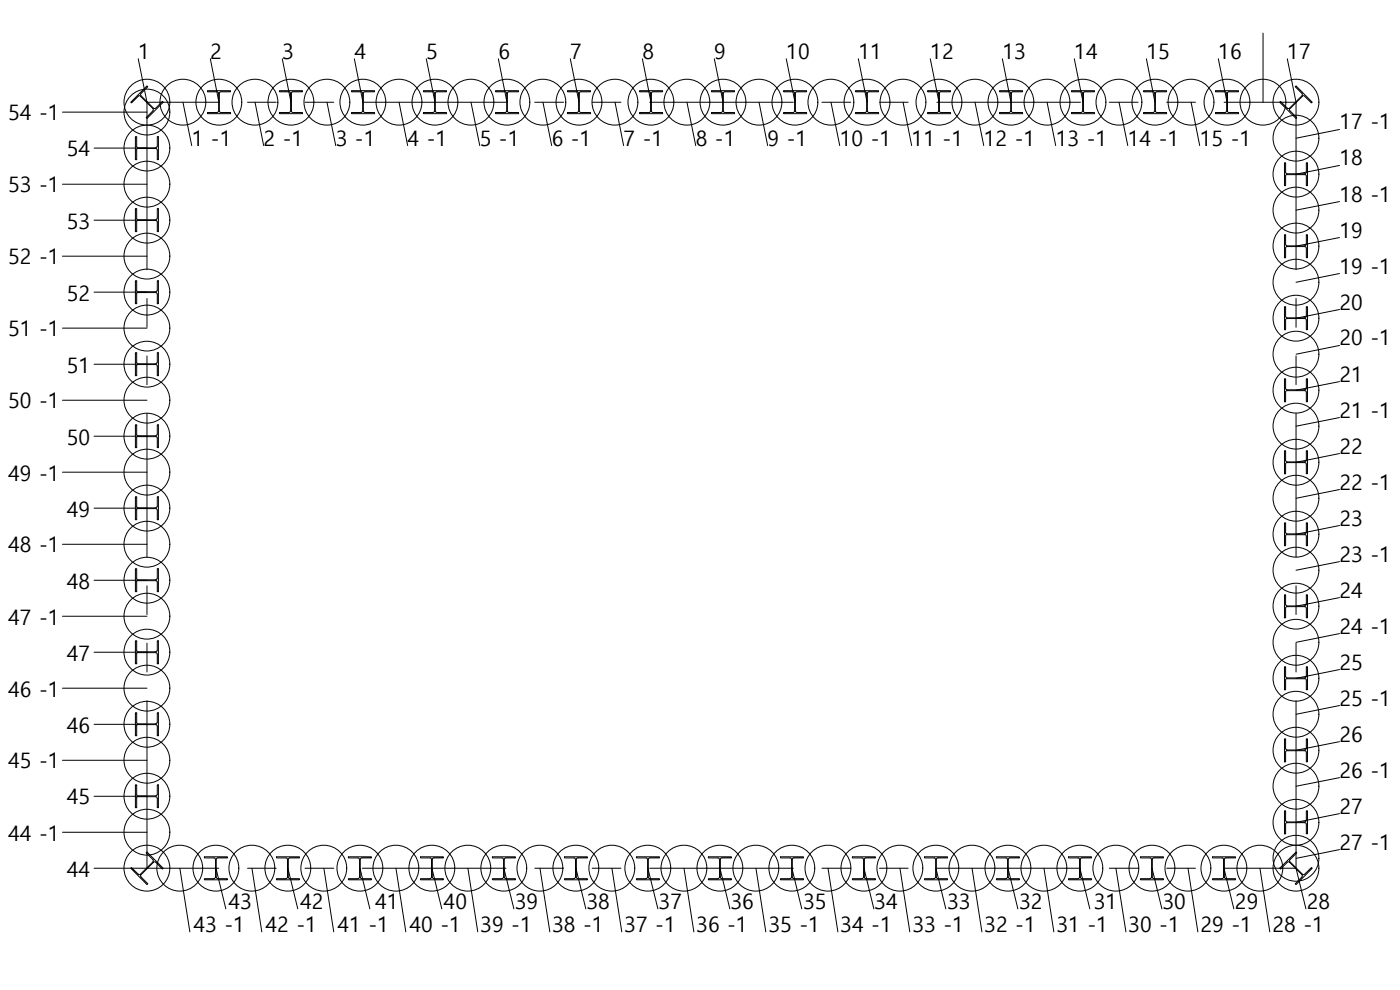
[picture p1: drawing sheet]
<svg xmlns="http://www.w3.org/2000/svg" width="420mm" height="297mm" viewBox="0 0 420 297" stroke-linecap="round" stroke-linejoin="round" font-family="sans-serif">
<!-- layer: _SCW -->
<g fill="none" stroke="#000" stroke-width=".3">
<path d="M41.5 17.6l2.6 13.1M63.1 17.6l2.6 13.1M84.7 17.6l2.6 13.1M106.3 17.6l2.6 13.1M127.9 17.6l2.7 13.1M149.6 17.6l2.5 13.1M171.2 17.6l2.6 13.1M192.8 17.6l2.6 13.1M214.4 17.6l2.6 13.1M236 17.6l2.6 13.1M257.6 17.6l2.6 13.1M279.2 17.6l2.6 13.1"/>
<path d="M300.8 17.6l2.6 13.1M322.4 17.6l2.6 13.1M344 17.6l2.6 13.1M365.6 17.6l2.7 13.1M379.1 9.9v20.8M386.3 17.6l2.7 13.1M18.8 33.6h25.3M54.9 30.7l2.6 13M76.5 30.7l2.6 13M98.1 30.7l2.7 13M119.8 30.7l2.5 13M141.4 30.7l2.6 13"/>
<path d="M162.9 30.7l2.7 13M184.6 30.7l2.6 13M206.2 30.7l2.6 13M227.8 30.7l2.6 13M249.4 30.7l2.6 13M271 30.7l2.6 13M292.6 30.7l2.6 13M314.2 30.7l2.6 13M335.8 30.7l2.7 13M357.5 30.7l2.5 13M402 38.8l-13 2.7M18.8 55.3h25.3"/>
<path d="M28.2 44.4h15.9M402 49.6l-13 2.7M18.8 76.9h25.3M28.2 66.1h15.9M402 60.5l-13 2.6M402 71.3l-13 2.6M18.8 98.5h25.3M28.2 87.7h15.9M402 82.1l-13 2.6M402 92.9l-13 2.6M28.2 109.3h15.9M402 103.7l-13 2.6"/>
<path d="M402 114.5l-13 2.6M18.8 120.1h25.3M28.2 130.9h15.9M402 125.3l-13 2.6M402 136.1l-13 2.6M18.8 141.7h25.3M28.2 152.5h15.9M402 146.9l-13 2.6M402 157.7l-13 2.6M18.8 163.3h25.3M28.2 174.1h15.9M402 168.5l-13 2.6"/>
<path d="M402 179.3l-13 2.6M18.8 184.9h25.3M28.2 195.7h15.9M402 190.1l-13 2.6M18.8 206.5h25.3M28.2 217.3h15.9M402 200.9l-13 2.6M402 211.7l-13 2.6M18.8 228.1h25.3M28.2 238.9h15.9M402 222.5l-13 2.6M402 233.3l-13 2.6"/>
<path d="M18.8 249.7h25.3M402 244.1l-13 2.6M402 254.9l-13 2.6M28.2 260.5h15.9M54 260.5l3 19.1M64.8 260.5l3 12.2M75.6 260.5l3 19.1M86.4 260.5l3 12.2M97.2 260.5l3 19.1M108 260.5l3 12.2M118.8 260.5l3 19.1M129.6 260.5l3 12.2"/>
<path d="M140.4 260.5l3 19.1M151.2 260.5l3 12.2M162.1 260.5l2.9 19.1M172.8 260.5l3 12.2M183.6 260.5l3 19.1M194.4 260.5l3 12.2M205.3 260.5l2.9 19.1M216.1 260.5l2.9 12.2M226.9 260.5l2.9 19.1M237.7 260.5l2.9 12.2M248.5 260.5l3 19.1M259.3 260.5l3 12.2"/>
<path d="M270.1 260.5l3 19.1M280.9 260.5l2.9 12.2M291.7 260.5l3 19.1M302.5 260.5l3 12.2M313.3 260.5l3 19.1M324.1 260.5l3 12.2M334.9 260.5l3 19.1M345.7 260.5l3 12.2M356.5 260.5l3 19.1M367.3 260.5l3 12.2M378.1 260.5l3 19.1M389 260.5l2.9 12.2"/>
<circle cx="44.1" cy="33.6" r="6.9"/>
<circle cx="44.1" cy="30.7" r="6.9"/>
<circle cx="54.9" cy="30.7" r="6.9"/>
<circle cx="65.7" cy="30.7" r="6.9"/>
<circle cx="76.5" cy="30.7" r="6.9"/>
<circle cx="87.3" cy="30.7" r="6.9"/>
<circle cx="98.1" cy="30.7" r="6.9"/>
<circle cx="108.9" cy="30.7" r="6.9"/>
<circle cx="119.7" cy="30.7" r="6.9"/>
<circle cx="130.5" cy="30.7" r="6.9"/>
<circle cx="141.3" cy="30.7" r="6.9"/>
<circle cx="152.1" cy="30.7" r="6.9"/>
<circle cx="162.9" cy="30.7" r="6.9"/>
<circle cx="173.8" cy="30.7" r="6.9"/>
<circle cx="184.6" cy="30.7" r="6.9"/>
<circle cx="195.3" cy="30.7" r="6.9"/>
<circle cx="206.1" cy="30.7" r="6.9"/>
<circle cx="217" cy="30.7" r="6.9"/>
<circle cx="227.8" cy="30.7" r="6.9"/>
<circle cx="238.6" cy="30.7" r="6.9"/>
<circle cx="249.4" cy="30.7" r="6.9"/>
<circle cx="260.2" cy="30.7" r="6.9"/>
<circle cx="271" cy="30.7" r="6.9"/>
<circle cx="281.8" cy="30.7" r="6.9"/>
<circle cx="292.6" cy="30.7" r="6.9"/>
<circle cx="303.4" cy="30.7" r="6.9"/>
<circle cx="314.2" cy="30.7" r="6.9"/>
<circle cx="325" cy="30.7" r="6.9"/>
<circle cx="335.8" cy="30.7" r="6.9"/>
<circle cx="346.6" cy="30.7" r="6.9"/>
<circle cx="357.4" cy="30.7" r="6.9"/>
<circle cx="368.2" cy="30.7" r="6.9"/>
<circle cx="379" cy="30.7" r="6.9"/>
<circle cx="388.9" cy="30.7" r="6.9"/>
<circle cx="44.1" cy="55.3" r="6.9"/>
<circle cx="44.1" cy="44.4" r="6.9"/>
<circle cx="388.9" cy="41.5" r="6.9"/>
<circle cx="388.9" cy="52.2" r="6.9"/>
<circle cx="44.1" cy="76.8" r="6.9"/>
<circle cx="44.1" cy="66" r="6.9"/>
<circle cx="388.9" cy="73.8" r="6.9"/>
<circle cx="388.9" cy="63" r="6.9"/>
<circle cx="44.1" cy="98.4" r="6.9"/>
<circle cx="44.1" cy="87.6" r="6.9"/>
<circle cx="388.9" cy="95.5" r="6.9"/>
<circle cx="388.9" cy="84.7" r="6.9"/>
<circle cx="44.1" cy="109.3" r="6.9"/>
<circle cx="388.9" cy="106.3" r="6.9"/>
<circle cx="388.9" cy="117.1" r="6.9"/>
<circle cx="44.1" cy="120.1" r="6.9"/>
<circle cx="44.1" cy="130.9" r="6.9"/>
<circle cx="388.9" cy="138.7" r="6.9"/>
<circle cx="388.9" cy="127.9" r="6.9"/>
<circle cx="44.1" cy="141.7" r="6.9"/>
<circle cx="44.1" cy="152.4" r="6.9"/>
<circle cx="388.9" cy="149.5" r="6.9"/>
<circle cx="44.1" cy="163.3" r="6.9"/>
<circle cx="44.1" cy="174.1" r="6.9"/>
<circle cx="388.9" cy="171.1" r="6.9"/>
<circle cx="388.9" cy="160.3" r="6.9"/>
<circle cx="44.1" cy="195.7" r="6.9"/>
<circle cx="44.1" cy="184.9" r="6.9"/>
<circle cx="388.9" cy="181.9" r="6.9"/>
<circle cx="388.9" cy="192.7" r="6.9"/>
<circle cx="44.1" cy="206.5" r="6.9"/>
<circle cx="44.1" cy="217.3" r="6.9"/>
<circle cx="388.9" cy="203.5" r="6.9"/>
<circle cx="388.9" cy="214.3" r="6.9"/>
<circle cx="44.1" cy="228.1" r="6.9"/>
<circle cx="44.1" cy="238.9" r="6.9"/>
<circle cx="388.9" cy="225.1" r="6.9"/>
<circle cx="388.9" cy="235.9" r="6.9"/>
<circle cx="44.1" cy="249.7" r="6.9"/>
<circle cx="388.9" cy="257.5" r="6.9"/>
<circle cx="388.9" cy="246.7" r="6.9"/>
<circle cx="44.1" cy="260.5" r="6.9"/>
<circle cx="54" cy="260.5" r="6.9"/>
<circle cx="64.8" cy="260.5" r="6.9"/>
<circle cx="75.6" cy="260.5" r="6.9"/>
<circle cx="86.4" cy="260.5" r="6.9"/>
<circle cx="97.2" cy="260.5" r="6.9"/>
<circle cx="108" cy="260.5" r="6.9"/>
<circle cx="118.8" cy="260.5" r="6.9"/>
<circle cx="129.6" cy="260.5" r="6.9"/>
<circle cx="140.4" cy="260.5" r="6.9"/>
<circle cx="151.2" cy="260.5" r="6.9"/>
<circle cx="162" cy="260.5" r="6.9"/>
<circle cx="172.8" cy="260.5" r="6.9"/>
<circle cx="183.6" cy="260.5" r="6.9"/>
<circle cx="194.4" cy="260.5" r="6.9"/>
<circle cx="205.3" cy="260.5" r="6.9"/>
<circle cx="216" cy="260.5" r="6.9"/>
<circle cx="226.8" cy="260.5" r="6.9"/>
<circle cx="237.6" cy="260.5" r="6.9"/>
<circle cx="248.5" cy="260.5" r="6.9"/>
<circle cx="259.3" cy="260.5" r="6.9"/>
<circle cx="270.1" cy="260.5" r="6.9"/>
<circle cx="280.9" cy="260.5" r="6.9"/>
<circle cx="291.7" cy="260.5" r="6.9"/>
<circle cx="302.5" cy="260.5" r="6.9"/>
<circle cx="313.3" cy="260.5" r="6.9"/>
<circle cx="324.1" cy="260.5" r="6.9"/>
<circle cx="334.9" cy="260.5" r="6.9"/>
<circle cx="345.7" cy="260.5" r="6.9"/>
<circle cx="356.5" cy="260.5" r="6.9"/>
<circle cx="367.3" cy="260.5" r="6.9"/>
<circle cx="378.1" cy="260.5" r="6.9"/>
<circle cx="388.9" cy="260.5" r="6.9"/>
</g>
<g fill="none" stroke="#000" stroke-width=".3">
<path d="M41.5 28.8h.6M41.5 28.9l-2 2-.3-.2 4.9-4.9 .3 .2-2.1 2.1v.6l4 3.9 .4-.1 2-2.1 .3 .3-4.9 4.8-.2-.2 2-2.1M42.1 28.9l3.8 3.7v.6M65.6 27.9l-.4-.4h-2.9v-.3h6.9v.3h-3l-.4 .4M65.6 28v5.3M65.8 28l.1 5.5 .4 .3h2.9v.3h-6.9v-.3h2.9l.4-.5M86.8 27.5l.4 .4M86.8 33.8h-2.9v.3h6.9v-.3h-3M86.8 27.5h-2.9v-.3h6.9v.3h-3M87.2 28v5.3l-.4 .4M87.4 33.3l.4 .4M87.5 28v5.3"/>
<path d="M87.8 27.5l-.4 .4M108.8 27.9l-.4-.4h-2.9v-.3h6.9v.3h-2.9l-.4 .4M108.8 28v5.3M109.1 28v5.5l.4 .3h2.9v.3h-6.9v-.3h2.9l.4-.5M130 27.5l.4 .4M130 27.5h-2.9v-.3h6.9v.3h-3l-.4 .4M130.4 28v5.3l-.4 .4M130.6 28l.1 5.5 .4 .3h2.9v.3h-6.9v-.3h2.9M152 27.9l-.4-.4h-2.9v-.3h6.9v.3h-2.9l-.4 .4M152.1 28v5.3M152.3 28v5.5l.4 .3h2.9v.3h-6.9v-.3h2.9l.4-.5M173.6 27.9l-.4-.4h-2.9v-.3h6.9v.3h-2.9l-.4 .4"/>
<path d="M173.7 28l-.1 5.5-.4 .3h-2.9v.3h6.9v-.3h-2.9l-.4-.3v-5.5M195.2 27.9l-.3-.4h-3v-.3h6.9v.3h-2.9l-.4 .4M195.2 28v5.5l-.3 .3h-3v.3h6.9v-.3h-2.9l-.3-.3-.1-5.5M216.8 27.9l-.3-.4h-3v-.3h6.9v.3h-2.9l-.4 .4M216.9 28v5.3M217.1 28v5.5l.4 .3h2.9v.3h-6.9v-.3h3l.3-.5M238.5 27.9l-.4-.4h-2.9v-.3h6.9v.3h-3l-.4 .4M238.5 28l-.1 5.5-.3 .3h-2.9v.3h6.9v-.3h-3l-.3-.3-.1-5.5M260.1 27.9l-.4-.4h-2.9v-.3h6.9v.3h-3l-.4 .4M260.1 28v5.3M260.3 28l.1 5.5 .3 .3h3v.3h-6.9v-.3h2.9l.4-.5M281.7 27.9l-.4-.4h-2.9v-.3h6.8v.3h-2.9l-.4 .4"/>
<path d="M281.7 28l-.1 5.5-.3 .3h-2.9v.3h6.8v-.3h-2.9l-.4-.5M281.9 28v5.3M303.3 27.9l-.4-.4h-2.9v-.3h6.9v.3h-3l-.4 .4M303.3 28v5.3M303.5 28l.1 5.5 .4 .3h2.9v.3h-6.9v-.3h2.9l.4-.5M324.9 27.9l-.4-.4h-2.9v-.3h6.9v.3h-3l-.4 .4M324.9 28l-.1 5.5-.3 .3h-2.9v.3h6.9v-.3h-3l-.4-.5M325.2 28v5.3M346.5 27.9l-.4-.4h-2.9v-.3h6.9v.3h-2.9l-.4 .4M346.5 28v5.3M346.8 28v5.5l.4 .3h2.9v.3h-6.9v-.3h2.9l.4-.5M368.1 33.3l-.4 .5h-2.9v.3h6.9v-.3h-2.9l-.5-.5"/>
<path d="M368.1 27.9l-.4-.4h-2.9v-.3h6.9v.3h-3l-.4 .4M368.1 28v5.3M368.4 28v5.3M386.9 32.5h-.5l-2.1-2.1-.3 .3 5 4.8 .2-.2-2.1-2.1M387.1 32.6v.6M390.9 28.8h.6M390.9 28.9l-3.8 3.7M391.5 28.9l2.1 2 .2-.2-4.8-4.9-.3 .2 2.1 2.1 .1 .4-3.9 4M41 45l.4-.4h5.4l.4 .4M41 43.9l.4 .5 5.6-.1 .2-.4v-2.9h.3v6.9h-.3v-2.9M41 43.9v-2.9h-.4v6.9h.4v-2.9M386.2 52.1l-.4-.4v-2.9h-.3v6.9h.3v-2.9l.2-.4h5.6"/>
<path d="M386.2 52.1h5.4M391.6 52.1l.4-.4v-2.9h.4v6.9h-.4v-2.9l-.4-.4M41 65.5l.4 .4M41 65.5v-2.9h-.4v6.9h.4v-2.9M41.4 65.9h5.4M46.8 65.9l.4-.4v-2.9h.3v6.9h-.3v-2.9l-.2-.4h-5.6l-.4 .4M385.8 73.3l.4 .4 5.4 .1M385.8 73.3v-2.9h-.3v6.9h.3v-2.9M391.6 74l.4 .4M391.6 74h-5.4l-.4 .4M392 73.3l-.4 .4M392 73.3v-2.9h.4v6.9h-.4v-2.9"/>
<path d="M41 88.2l.4-.4h5.4l.4 .4M41 87.2v-3h-.4v6.9h.4v-2.9M47.2 87.1l-.4 .4h-5.4l-.4-.4M47.2 87.2v-3h.3v6.9h-.3v-2.9M386.2 95.3l-.4-.4v-2.9h-.3v6.9h.3v-2.9l.2-.4h5.6M386.2 95.4h5.4M391.6 95.3l.4-.4v-2.9h.4v6.9h-.4v-2.9l-.4-.4M41 108.7l.4 .4M41 108.7v-2.9h-.4v6.9h.4v-2.9M41.4 109.2h5.4M46.8 109.1l.4-.4v-2.9h.3v6.9h-.3v-2.9l-.2-.4h-5.6l-.4 .4M385.8 116.6l.4 .4h5.4"/>
<path d="M385.8 116.6v-2.9h-.3v6.9h.3v-3l.2-.3 5.6-.1M392 116.6l-.4 .4M392 116.6v-2.9h.4v6.9h-.4v-3l-.4-.4M41 130.3l.4 .4M41 130.3v-2.8h-.4v6.8h.4v-2.9M41.4 130.8h5.4M46.8 130.7l.4-.4v-2.8h.3v6.8h-.3v-2.9l-.2-.4h-5.8l-.2 .4M391.6 138.8l.4 .4M391.6 138.5l.4-.3v-3h.4v6.9h-.4v-2.9M391.6 138.6l-5.6-.1-.2-.3v-3h-.3v6.9h.3v-2.9M391.6 138.8h-5.4l-.4 .4M41 153l.4-.4h5.4l.4 .4"/>
<path d="M41 151.9l.4 .4M41 152v-3h-.4v6.9h.4v-2.9M41.4 152.4h5.4M46.8 152.3l.4-.3v-3h.3v6.9h-.3v-2.9M41 173.5l.4 .4M41 173.6v-3h-.4v6.9h.4v-2.9M41.4 174h5.4M46.8 173.9l.4-.3v-3h.3v6.9h-.3v-2.9l-.2-.4h-5.8l-.2 .4M391.6 160.2l.4-.4v-2.9h.4v6.8h-.4v-2.9l-.4-.4M391.6 160.2l-5.6-.1-.2-.3v-2.9h-.3v6.8h.3v-2.9l.2-.4h5.6M41 195.2l.4 .4 5.6-.1 .2-.3v-2.9h.3v6.9h-.3v-3M41 195.2v-2.9h-.4v6.9h.4v-3"/>
<path d="M47.2 196.2l-.4-.4h-5.4l-.4 .4M385.8 181.4l.4 .4h5.4M385.8 181.4v-2.9h-.3v6.9h.3v-3M391.6 182l.4 .4M391.6 182h-5.4l-.4 .4M392 181.4l-.4 .4M392 181.4v-2.9h.4v6.9h-.4v-3M41 216.8l.4 .4M41 216.8v-2.9h-.4v6.9h.4v-3M41.4 217.2h5.4M46.8 217.2l.4-.4v-2.9h.3v6.9h-.3v-3l-.2-.3-5.6-.1-.4 .4M386.2 203.4l-.4-.4v-2.9h-.3v6.9h.3v-3l.2-.3h5.6"/>
<path d="M386.2 203.4h5.4M391.6 203.4l.4-.4v-2.9h.4v6.9h-.4v-3l-.4-.4M41 239.4l.4-.4h5.4l.4 .4M41 238.4v-2.9h-.4v6.8h.4v-2.8M47.2 238.4l-.4 .4h-5.4l-.4-.4M47.2 238.4v-2.9h.3v6.8h-.3v-2.8M385.8 224.6l.4 .4h5.4M385.8 224.6v-2.9h-.3v6.9h.3v-2.9M391.6 225.2l.4 .4M391.6 225.2h-5.4l-.4 .4M392 224.6l-.4 .4M392 224.6v-2.9h.4v6.9h-.4v-2.9"/>
<path d="M64.2 257.4l.4 .4M64.3 257.4h-3v-.3h6.9v.3h-2.9M64.7 257.8l-.1 5.4-.4 .4M64.9 257.8v5.4l.4 .4M65.3 257.4l-.4 .4M86.3 257.8v5.4l-.4 .4M86.3 257.8l-.4-.4h-2.9v-.3h6.9v.3h-2.9l-.5 .4M86.5 257.8v5.4l.4 .4M107.5 257.4l.4 .4M107.5 257.4h-2.9v-.3h6.9v.3h-3M107.9 257.8v5.4l-.4 .4M108.1 257.8v5.4l.4 .4"/>
<path d="M108.5 257.4l-.4 .4M129.5 257.8l-.4-.4h-2.9v-.3h6.9v.3h-2.9l-.4 .4M129.5 257.8v5.4l-.4 .4M129.8 257.8v5.4l.4 .4M150.7 257.4l.4 .4M150.7 257.4h-2.9v-.3h6.9v.3h-2.9M151.1 257.8v5.4l-.4 .4M151.3 257.8v5.4l.4 .4M151.7 257.4l-.4 .4M172.7 257.8v5.4l-.4 .4M173 257.8l-.1 5.4 .4 .4M173.3 257.4l-.4 .4"/>
<path d="M173.4 257.4h2.9v-.3h-6.9v.3h2.9l.4 .4M193.9 257.4l.4 .4M193.9 257.4h-2.9v-.3h6.9v.3h-2.9l-.4 .4M194.4 257.8l-.1 5.4-.4 .4M194.6 257.8v5.4l.4 .4M215.5 257.4l.4 .4M215.5 257.4h-2.9v-.3h6.9v.3h-2.9M215.9 257.8v5.4l-.4 .4M216.2 257.8v5.4M216.6 257.4l-.4 .4M237.5 257.8l-.3-.4h-3v-.3h6.9v.3h-2.9l-.4 .4M237.6 257.8l-.1 5.4-.4 .4"/>
<path d="M237.8 257.8v5.4l.4 .4M258.7 257.4l.4 .4M258.7 257.4h-2.9v-.3h6.9v.3h-2.9M259.2 257.8l-.1 5.4-.4 .4M259.4 257.8v5.4M259.8 257.4l-.4 .4M280.8 257.8l-.4-.4h-2.9v-.3h6.9v.3h-3l-.4 .4M280.8 257.8v5.4M281 257.8v5.4l.4 .4M301.9 257.4l.4 .4M302 257.4h-3v-.3h6.9v.3h-2.9M302.4 257.8l-.1 5.4-.4 .4"/>
<path d="M302.6 257.8v5.4l.4 .4M303 257.4l-.4 .4M324 257.8l-.4-.4h-2.9v-.3h6.9v.3h-2.9l-.5 .4M324 257.8v5.4l-.4 .4M324.2 257.8v5.4l.4 .4M345.2 257.4l.4 .4M345.2 257.4h-2.9v-.3h6.9v.3h-3l-.4 .4M345.6 257.8v5.4l-.4 .4M345.8 257.8v5.4l.4 .4M367.2 257.8v5.4l-.4 .4M367.2 257.8l-.4-.4h-2.9v-.3h6.9v.3h-2.9l-.4 .4M367.5 257.8v5.4l.4 .4"/>
<path d="M386.2 246.6l-.4-.4v-2.9h-.3v6.9h.3v-2.9l.2-.4 5.6-.1M386.2 246.6h5.4M387 258.7l3.8 3.8M387.1 258v.5M387.1 258l2.1-2.1-.2-.3-5 4.9 .3 .3 2.1-2.1h.5M387.1 258.6l4 3.8 .4-.1 2.1-2 .2 .2-4.8 4.9-.3-.2 2.1-2.1M391.6 246.6l.4-.4v-2.9h.4v6.9h-.4v-3l-.4-.4M41.5 262.3h.6l3.9-4-.1-.3-2-2.1 .2-.3 4.9 4.9-.3 .3-2-2.1-.4-.1-4 3.9M41.5 262.3l-2-2-.3 .2 4.9 4.9 .3-.2-2.1-2.1M42.3 262.5v.6M64.3 263.6h-3v.4h6.9v-.4h-2.9M85.9 263.6h-2.9v.4h6.9v-.4h-2.9"/>
<path d="M107.5 263.6h-2.9v.4h6.9v-.4h-3M129.1 263.6h-2.9v.4h6.9v-.4h-2.9M150.7 263.6h-2.9v.4h6.9v-.4h-2.9M172.3 263.6h-2.9v.4h6.9v-.4h-2.9M193.9 263.6h-2.9v.4h6.9v-.4h-2.9M215.5 263.6h-2.9v.4h6.9v-.4h-2.9M216.2 263.2l.4 .4M237.2 263.6h-3v.4h6.9v-.4h-2.9M258.7 263.6h-2.9v.4h6.9v-.4h-2.9M259.4 263.2l.4 .4M280.4 263.6h-2.9v.4h6.9v-.4h-3M280.8 263.2l-.4 .4"/>
<path d="M302 263.6h-3v.4h6.9v-.4h-2.9M323.6 263.6h-2.9v.4h6.9v-.4h-2.9M345.2 263.6h-2.9v.4h6.9v-.4h-3M366.8 263.6h-2.9v.4h6.9v-.4h-2.9M390.7 262.5v.6"/>
</g>
<!-- layer: Center line -->
<g fill="none" stroke="#000" stroke-width=".3">
<path d="M65.7 30.7h-21.6v50.2M74.3 30.7h8.6M91.5 30.7h8.7M108.8 30.7h43M160.5 30.7h8.6M177.7 30.7h8.7M195 30.7h43.1M246.7 30.7h8.6M263.9 30.7h8.6M281.2 30.7h43.1M332.9 30.7h8.6M350.1 30.7h8.7"/>
<path d="M367.4 30.7h21.6v50.2M44.1 89.6v8.6M389 89.6v8.6M44.1 106.8v8.6M389 106.8v8.6M44.1 124v43.2M389 124v43.2M44.1 175.8v8.6M389 175.8v8.6M44.1 193v8.6M389 193v8.6M44.1 210.3v50.2h21.6"/>
<path d="M389 210.3v50.2h-21.6M74.3 260.5h8.6M91.5 260.5h8.7M108.8 260.5h43M160.5 260.5h8.6M177.7 260.5h8.7M195 260.5h43.1M246.7 260.5h8.6M263.9 260.5h8.6M281.2 260.5h43.1M332.9 260.5h8.6M350.1 260.5h8.7"/>
</g>
<g font-size="6.4">
<text x="41.5" y="17.6">1</text>
<text x="63.1" y="17.6">2</text>
<text x="84.7" y="17.6">3</text>
<text x="106.3" y="17.6">4</text>
<text x="127.9" y="17.6">5</text>
<text x="149.6" y="17.6">6</text>
<text x="171.2" y="17.6">7</text>
<text x="192.8" y="17.6">8</text>
<text x="214.4" y="17.6">9</text>
<text x="236" y="17.6">10</text>
<text x="257.6" y="17.6">11</text>
<text x="279.2" y="17.6">12</text>
<text x="300.8" y="17.6">13</text>
<text x="322.4" y="17.6">14</text>
<text x="344" y="17.6">15</text>
<text x="365.6" y="17.6">16</text>
<text x="386.3" y="17.6">17</text>
<text x="2.4" y="36.1">54 -1</text>
<text x="402" y="38.8">17 -1</text>
<text x="20.1" y="46.9">54</text>
<text x="57.5" y="43.7">1 -1</text>
<text x="79.1" y="43.7">2 -1</text>
<text x="100.8" y="43.7">3 -1</text>
<text x="122.3" y="43.7">4 -1</text>
<text x="144" y="43.7">5 -1</text>
<text x="165.6" y="43.7">6 -1</text>
<text x="187.2" y="43.7">7 -1</text>
<text x="208.8" y="43.7">8 -1</text>
<text x="230.4" y="43.7">9 -1</text>
<text x="252" y="43.7">10 -1</text>
<text x="273.6" y="43.7">11 -1</text>
<text x="295.2" y="43.7">12 -1</text>
<text x="316.8" y="43.7">13 -1</text>
<text x="338.5" y="43.7">14 -1</text>
<text x="360" y="43.7">15 -1</text>
<text x="402" y="49.6">18</text>
<text x="2.4" y="57.7">53 -1</text>
<text x="402" y="60.5">18 -1</text>
<text x="20.1" y="68.6">53</text>
<text x="402" y="71.3">19</text>
<text x="2.4" y="79.3">52 -1</text>
<text x="402" y="82.1">19 -1</text>
<text x="20.1" y="90.2">52</text>
<text x="402" y="92.9">20</text>
<text x="2.4" y="101">51 -1</text>
<text x="402" y="103.7">20 -1</text>
<text x="20.1" y="111.8">51</text>
<text x="402" y="114.5">21</text>
<text x="2.4" y="122.5">50 -1</text>
<text x="402" y="125.3">21 -1</text>
<text x="20.1" y="133.4">50</text>
<text x="402" y="136.1">22</text>
<text x="2.4" y="144.2">49 -1</text>
<text x="402" y="146.9">22 -1</text>
<text x="20.1" y="155">49</text>
<text x="402" y="157.7">23</text>
<text x="2.4" y="165.8">48 -1</text>
<text x="402" y="168.5">23 -1</text>
<text x="20.1" y="176.6">48</text>
<text x="402" y="179.3">24</text>
<text x="2.4" y="187.4">47 -1</text>
<text x="402" y="190.1">24 -1</text>
<text x="20.1" y="198.2">47</text>
<text x="402" y="200.9">25</text>
<text x="2.4" y="209">46 -1</text>
<text x="402" y="211.7">25 -1</text>
<text x="20.1" y="219.8">46</text>
<text x="402" y="222.5">26</text>
<text x="2.4" y="230.6">45 -1</text>
<text x="402" y="233.3">26 -1</text>
<text x="20.1" y="241.4">45</text>
<text x="402" y="244.1">27</text>
<text x="2.4" y="252.3">44 -1</text>
<text x="402" y="254.9">27 -1</text>
<text x="20.1" y="263">44</text>
<text x="68.5" y="272.7">43</text>
<text x="90.1" y="272.7">42</text>
<text x="112.6" y="272.7">41</text>
<text x="133.1" y="272.7">40</text>
<text x="154.5" y="272.7">39</text>
<text x="176" y="272.7">38</text>
<text x="197.7" y="272.7">37</text>
<text x="219.2" y="272.7">36</text>
<text x="241" y="272.7">35</text>
<text x="262.4" y="272.7">34</text>
<text x="284.3" y="272.7">33</text>
<text x="305.8" y="272.7">32</text>
<text x="328.3" y="272.7">31</text>
<text x="348.9" y="272.7">30</text>
<text x="370.6" y="272.7">29</text>
<text x="392.2" y="272.7">28</text>
<text x="58.1" y="279.6">43 -1</text>
<text x="79.7" y="279.6">42 -1</text>
<text x="101.3" y="279.6">41 -1</text>
<text x="122.9" y="279.6">40 -1</text>
<text x="144.1" y="279.6">39 -1</text>
<text x="165.7" y="279.6">38 -1</text>
<text x="187.4" y="279.6">37 -1</text>
<text x="209" y="279.6">36 -1</text>
<text x="230.6" y="279.6">35 -1</text>
<text x="252.2" y="279.6">34 -1</text>
<text x="273.8" y="279.6">33 -1</text>
<text x="295.4" y="279.6">32 -1</text>
<text x="317" y="279.6">31 -1</text>
<text x="338.6" y="279.6">30 -1</text>
<text x="360.3" y="279.6">29 -1</text>
<text x="381.9" y="279.6">28 -1</text>
</g>
</svg>
